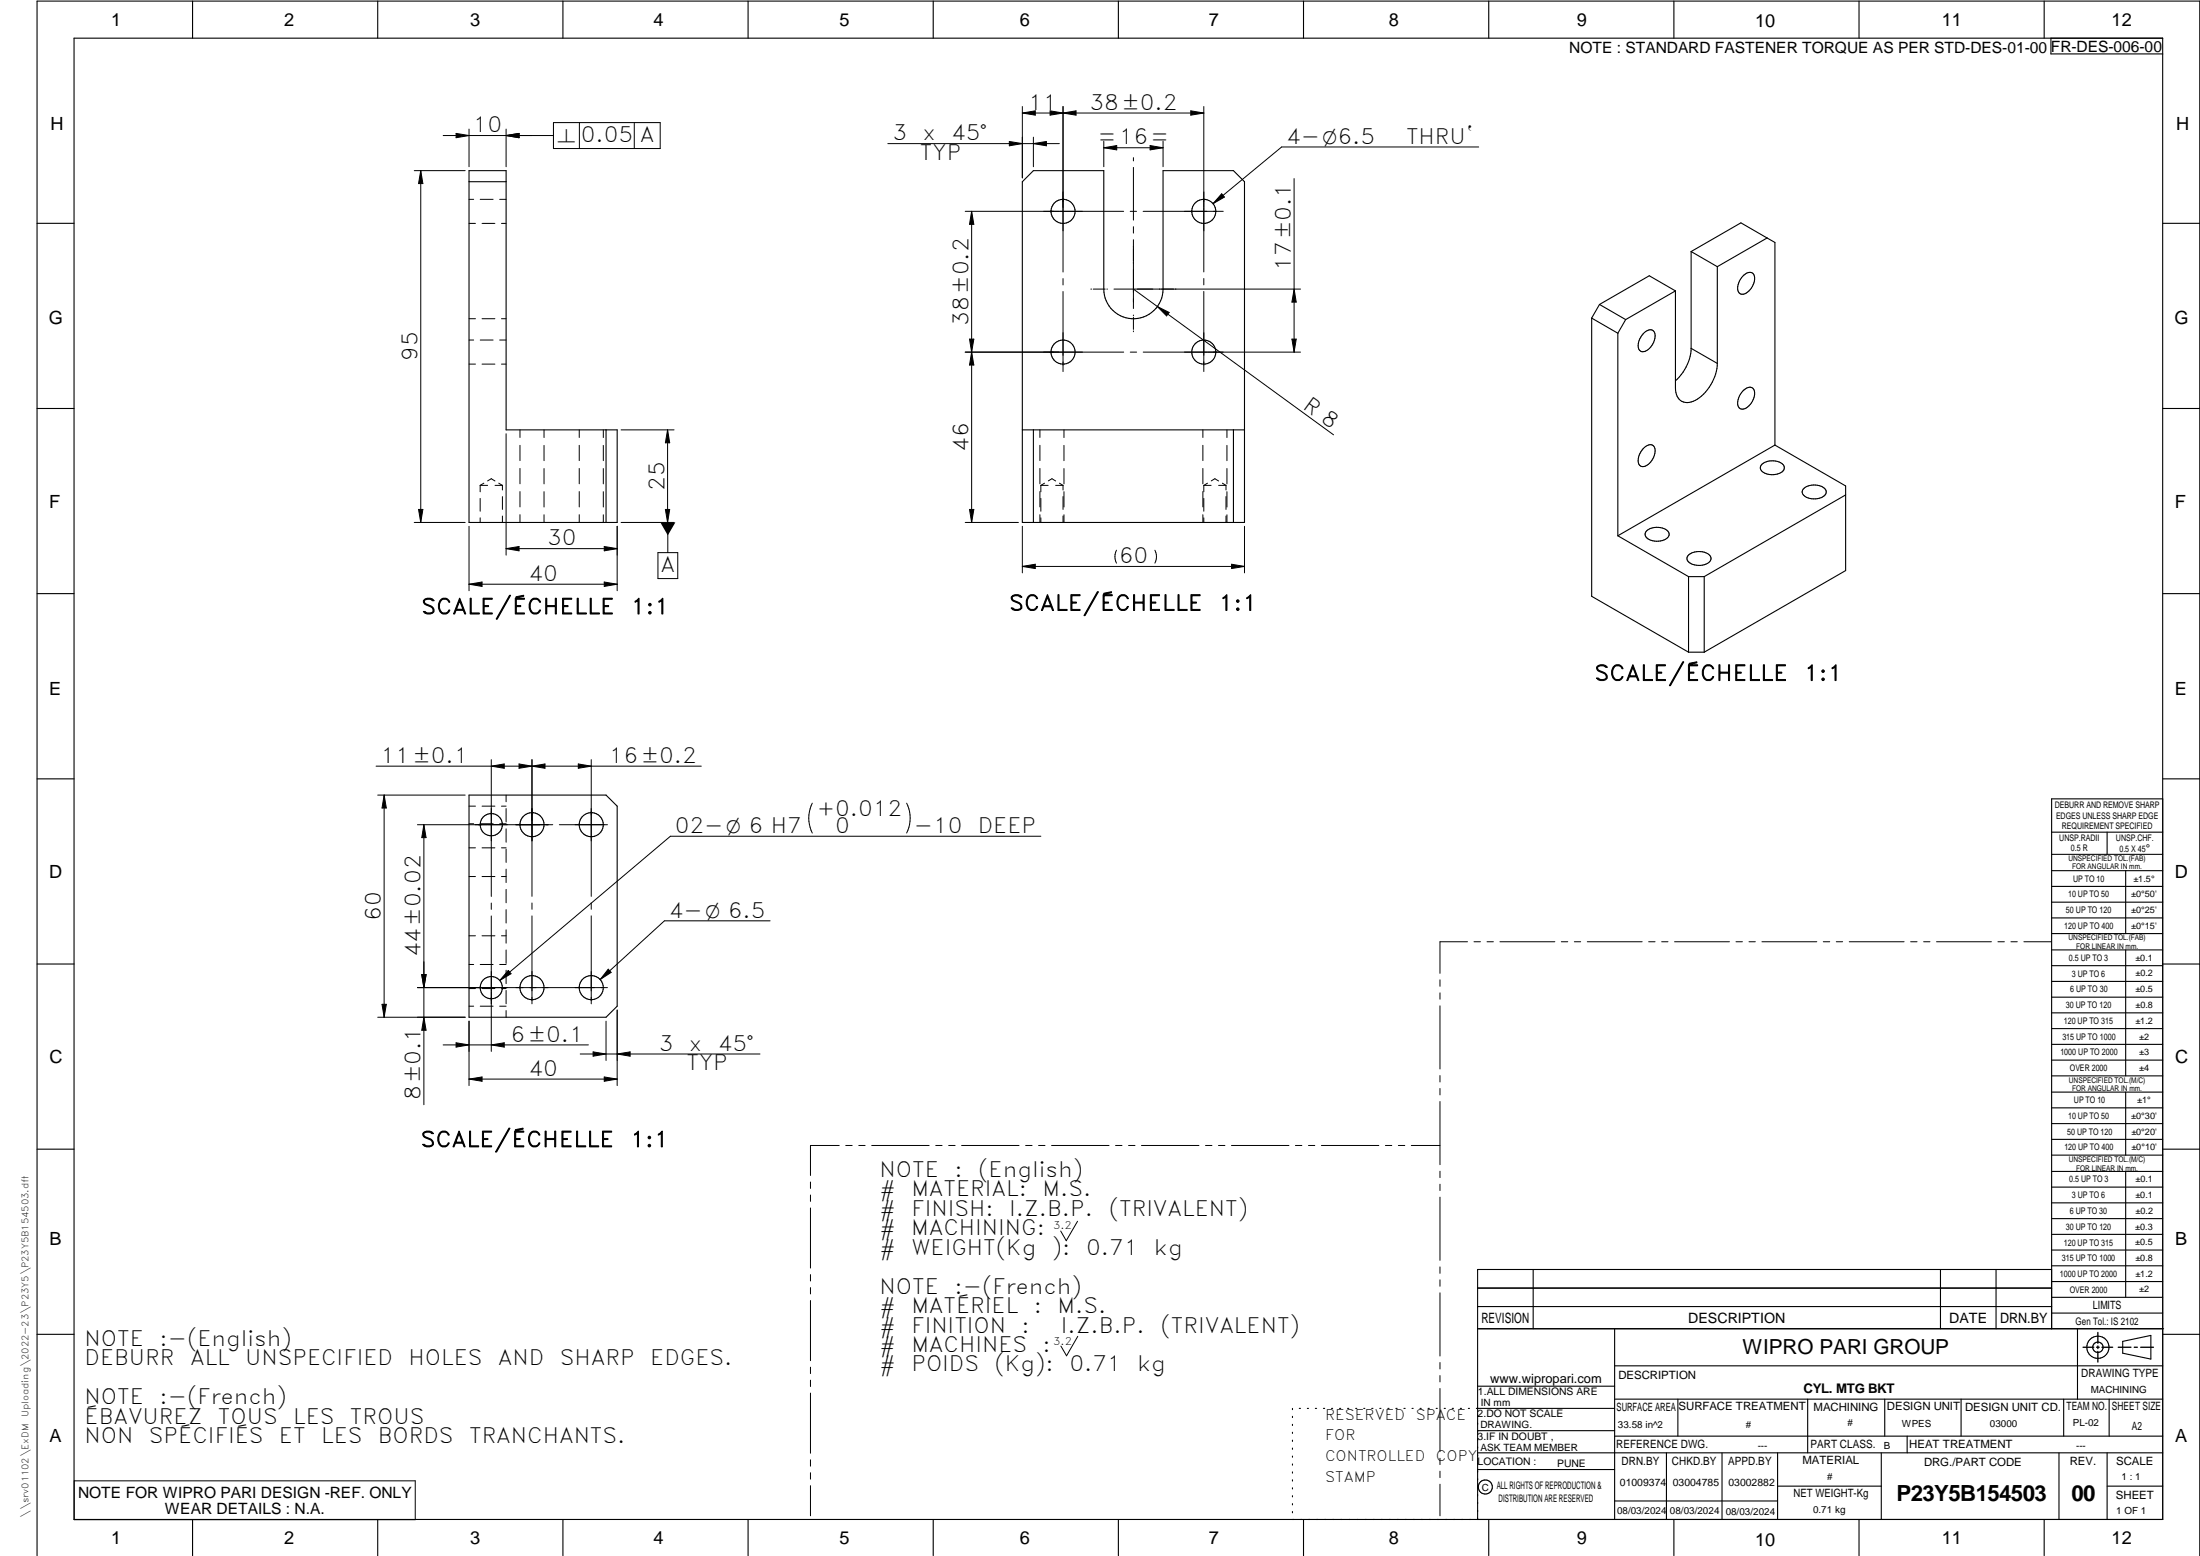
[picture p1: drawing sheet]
<svg xmlns="http://www.w3.org/2000/svg" width="594mm" height="420mm" viewBox="0 0 594 420" stroke-linecap="round" stroke-linejoin="round" font-family="sans-serif">
<g fill="none" stroke="#000" stroke-width=".3">
<path d="M20 10.3h564v400h-564zM52 .3v10M102 .3v10M152 .3v10M202 .3v10M252 .3v10M302 .3v10M352 .3v10M402 .3v10M452 .3v10M502 .3v10M552 .3v10"/>
<path d="M553.8 10.3v4.3h30.2M126.7 46.1h10v70h30v25h-40zM126.7 49.1h10M279.1 46.1h19v32a8 8 0 0 0 8 8 8 8 0 0 0 8-8v-32h19l3 3v92h-60v-92zM10 60.3h10M452.4 78.5l-7-4-13.5 7.7M452.4 78.5l-13.4 7.8M452.4 78.5v26.2a3.3 3.3 0 0 0 4.3 3.8 11.8 11.8 0 0 0 7-10.4M456.7 67.9v26.2M456.7 67.9l7 4.1M463.7 72v26.1M470.6 74.6a1.97 1.97 0 0 1 2.9-.6 4.2 4.2 0 0 1-3 5.5 1.7 1.7 0 0 1-1.1-2.6l.3-1z"/>
<path d="M477.2 64.3l2.1 1.2v54.7M477.2 64.3l-13.5 7.7M477.2 64.3l-7.1-4.1-13.4 7.7M584 60.3h10M429.8 85.9v75.1l26.2 15.1M429.8 85.9l7.1 4.1M431.9 82.2l-2.1 3.7M431.9 82.2l7.1 4.1M436.9 90v54.7M439 86.3l-2.1 3.7M444 89.8a1.63 1.63 0 0 1 2.8 0 4.4 4.4 0 0 1-3.2 5.2 1.54 1.54 0 0 1-1.2-2.2l.4-1.4zM456.7 94.1a12.6 12.6 0 0 1-4.3 8.7"/>
<path d="M456.7 94.1l7 4M10 110.3h10M163.7 116.1v25M276.1 116.1h60M279.1 116.1v25M333.1 116.1v25M470.6 105.6a1.98 1.98 0 0 1 2.9-.6 4.2 4.2 0 0 1-3 5.5 1.7 1.7 0 0 1-1.1-2.6l.3-1zM584 110.3h10M444 120.8a1.63 1.63 0 0 1 2.8 0 4.4 4.4 0 0 1-3.2 5.2 1.54 1.54 0 0 1-1.2-2.1l.4-1.5zM475.8 125.3a4.5 4.5 0 0 1 5.9 .4 1.56 1.56 0 0 1-1.3 2.1 4.2 4.2 0 0 1-5-1v-.6zM479.3 120.2l19.1 11v22.9l-38.2 22M479.3 120.2l-42.4 24.5"/>
<path d="M486.9 132.1a4.4 4.4 0 0 1 6.1 .1 1.56 1.56 0 0 1-1.2 2.2 4.3 4.3 0 0 1-5.1-1.1v-.6zM498.4 133.6l-38.2 22.1M436.9 144.7l19.1 11M444.7 143.3a4.5 4.5 0 0 1 5.9 .4 1.56 1.56 0 0 1-1.3 2.1 4.2 4.2 0 0 1-5-1.1l-.1-.6zM456 155.7v20.4M456 155.7h4.2M456.1 149.8a4.5 4.5 0 0 1 5.8 .4 1.55 1.55 0 0 1-1.3 2.1 4.3 4.3 0 0 1-5-1v-1zM460.2 155.7v20.4M10 160.3h10M456 176.1h4.2M584 160.3h10M10 210.3h10"/>
<path d="M126.7 214.7h37l3 3v54l-3 3h-37zM584 215.7h-30v143.1M584 210.3h10M554 230.7h30M554 224.7h30M554 235.1h30M554 239.4h30M569 224.7v6M574 235.1v17M554 243.6h30M554 247.9h30M554 252.1h30"/>
<path d="M554 256.5h30M574 256.5v34M10 260.3h10M554 260.8h30M554 265h30M554 269.3h30M554 273.5h30M554 277.7h30M584 260.3h10M554 282h30M554 286.3h30M554 290.5h30"/>
<path d="M554 294.9h30M554 299.1h30M574 294.9v17M10 310.3h10M554 303.4h30M554 307.7h30M554 311.9h30M554 316.3h30M574 316.3v34M584 310.3h10M554 320.5h30M554 324.8h30"/>
<path d="M554 329.1h30M554 333.3h30M554 337.5h30M399 358.8h185.3M399 352.8h155M399 347.8h155M414 342.8v16M436 358.8v51.5M524 342.8v16M539 342.8v16M554 342.8h-155v67.5M554 341.8h30"/>
<path d="M554 346.1h30M554 350.3h30M554 354.6h30M561 358.8v19M10 360.3h10M399 374.3h37M436 368.8h148M436 377.8h148M453.1 377.8v10M488.1 377.8v14.5M508.9 377.8v10M529.6 377.8v10"/>
<path d="M557.3 377.8v10M569.5 377.8v10M573.2 362.2l7.6-1.6v6.4l-7.6-1.6zM584 360.3h10M349 380.3v.3M349 382.4v.4M349 384.6v.3M349 386.7v.4M349 388.9v.3M349 391v.4M349 393.2v.3M349 395.3v.3"/>
<path d="M349 397.4v.4M349 399.6v.3M350.9 380.3h.3M353 380.3h.3M355.2 380.3h.3M357.4 380.3h.3M359.6 380.3h.3M361.7 380.3h.3M363.9 380.3h.3M366.1 380.3h.3M368.3 380.3h.3M370.4 380.3h.3"/>
<path d="M372.6 380.3h.3M374.8 380.3h.3M376.9 380.3h.4M379.1 380.3h.3M381.3 380.3h.3M383.4 380.3h.4M385.6 380.3h.4M387.8 380.3h.3M390 380.3h.3M392.1 380.3h.4M394.3 380.3h.4M396.5 380.3h.3"/>
<path d="M399 396.8h37M399 392.3h185M399 386.3h37M436 387.8h148M436 380.3h-37.3M450 392.3v18M465 392.3v18M480 392.3v18M508 392.3v18M515 387.8v4.5M556 392.3v18M569 392.3v18"/>
<path d="M52 410.3v9.8M102 410.3v9.8M152 410.3v9.8M202 410.3v9.8M252 410.3v9.8M302 410.3v9.8M349 401.7v.4M349 403.9v.3M349 406v.4M349 408.2v.3M352 410.3v9.8M402 410.3v9.8"/>
<path d="M436 405.3h44M452 410.3v9.8M480 401.3h28M502 410.3v9.8M552 410.3v9.8M569 401.3h15M10 420.1v-419.8h584v419.8"/>
<circle cx="287.1" cy="57.1" r="3.2"/>
<circle cx="325.1" cy="57.1" r="3.2"/>
<circle cx="287.1" cy="95.1" r="3.3"/>
<circle cx="325.1" cy="95.1" r="3.2"/>
<circle cx="132.7" cy="222.7" r="3"/>
<circle cx="143.7" cy="222.7" r="3.2"/>
<circle cx="159.7" cy="222.7" r="3.2"/>
<circle cx="132.7" cy="266.7" r="3"/>
<circle cx="143.7" cy="266.7" r="3.3"/>
<circle cx="159.7" cy="266.7" r="3.3"/>
<circle cx="566.5" cy="363.8" r="1.4"/>
<circle cx="566.5" cy="363.8" r="3"/>
<circle cx="401.1" cy="401.5" r="1.91"/>
</g>
<g fill="none" stroke="#000" stroke-width=".27">
<path d="M119.7 36.6h29.8M123.2 36l3.5 .6-3.5 .6zM126.7 34.9v10.1M136.7 34.9v10.1M136.7 36.6l3.5-.6v1.2zM149.5 33.1h28.8v7h-28.8zM156.5 33.1v7M171.3 33.1v7M239.7 38.8h46.4M272.6 38.2l3.5 .6-3.5 .6zM276.1 30.5h49M276.1 28.8v19.2"/>
<path d="M276.1 30.5l3.5-.6v1.2zM279.1 37v8M279.1 38.8l3.5-.6v1.2zM283.6 29.9l3.5 .6-3.5 .6zM287.1 30.5l3.5-.6v1.2zM287.1 28.8v44.6M298.1 38.1v6.9M298.1 39.9l3.5-.6v1.2zM298.1 39.9h16M310.6 39.3l3.5 .6-3.5 .6zM314.1 38.1v6.9M321.6 29.9l3.5 .6-3.5 .6z"/>
<path d="M325.1 28.8v44.6M399.3 39.7h-53.2l-18.5 15.3M111.9 46.1h13.7M113.6 46.1v95M113.6 46.1l.6 3.5h-1.2zM126.7 53.8h1.2M129.7 53.8h3.5M134.9 53.8h1.8M262.4 57.1l.6 3.5h-1.2zM262.4 57.1v84M303.4 57.1h-42.8M305.2 57.1h1.7"/>
<path d="M306.1 42.6v.9M306.1 45.2v14.2M308.7 57.1h21.6M329.9 52.3l.7 .9-3 1.8zM349.5 48.2v46.9M126.7 60.3h1.7M130.2 60.3h3.4M135.4 60.3h1.3M287.1 75.2v1.7M287.1 78.7v21.6M294.6 78.1h.2M295.2 78.1h3.2"/>
<path d="M298.9 78.1h.2M300.8 78.1h50.4M306.1 61.2v1.7M306.1 64.7v18.6M306.1 78.1l54 39.3M325.1 75.2v1.7M325.1 78.7v21.6M349.5 78.1l.5 3.5h-1.1zM126.7 98.3h1.7M126.7 86.1h1.7M126.7 91.8h1.2M129.7 91.8h3.5"/>
<path d="M130.2 98.3h3.4M130.2 86.1h3.4M134.9 91.8h1.8M135.4 98.3h1.3M135.4 86.1h1.3M261.8 91.6h1.2l-.6 3.5zM262.4 95.1l.6 3.5h-1.2zM303.4 95.1h-42.8M305.2 95.1h1.7M306.1 85.1v.2M306.1 85.7v3.2M306.1 89.4v.2"/>
<path d="M308.7 95.1h42.5M312.5 82.8l3.2 1.6-.7 .9zM348.9 91.6h1.1l-.5 3.5zM136.7 117.1v32.8M140.4 116.1v2M146.9 116.1v2.1M156.4 116.1v2M162.9 116.1v2.1M167.7 116.1h14.3M180.3 116.1l.5 3.5h-1.1zM180.3 116.1v25M280.8 116.1v2"/>
<path d="M287.3 116.1v2.1M324.8 116.1v2M331.3 116.1v2.1M113 137.6h1.2l-.6 3.5zM129.7 131.1v1.7M129.7 134.6v3.4M129.7 139.8v1.3M129.7 131.1h2M130.7 130.5l-1 .6M131.7 129.9l1-.6 1 .6M133.7 131.1h2M134.7 130.5l1 .6"/>
<path d="M135.7 131.1v1.2M135.7 134.1v3.5M135.7 139.3v1.8M140.4 120.2v4.2M140.4 126.5v4.1M140.4 132.7v4.2M140.4 139v2.1M146.9 120.3v4.1M146.9 126.5v4.2M146.9 132.8v4.1M146.9 139v2.1M156.4 120.2v4.2"/>
<path d="M156.4 126.5v4.1M156.4 132.7v4.2M156.4 139v2.1M162.9 120.3v4.1M162.9 126.5v4.2M162.9 132.8v4.1M162.9 139v2.1M179.7 137.6h1.1l-.5 3.5zM261.8 137.6h1.2l-.6 3.5zM280.8 120.2v4.2M280.8 126.5v4.1M280.8 132.7v4.2"/>
<path d="M280.8 139v2.1M281.1 131.1h1.9M281.1 131.1v1.7M281.1 134.6v3.4M281.1 139.8v1.3M282.1 130.5l-1 .6M283.1 129.9l1-.6 1 .6M285.1 131.1h2M286.1 130.5l1 .6M287.1 131.1v1.2M287.1 134.1v3.5M287.1 139.3v1.8"/>
<path d="M287.3 120.3v4.1M287.3 126.5v4.2M287.3 132.8v4.1M287.3 139v2.1M324.8 120.2v4.2M324.8 126.5v4.1M324.8 132.7v4.2M324.8 139v2.1M325.1 131.1h1.9M325.1 131.1v1.7M325.1 134.6v3.4M325.1 139.8v1.3"/>
<path d="M326.1 130.5l-1 .6M327.1 129.9l1-.6 1 .6M329.1 131.1h2M330.1 130.5l1 .6M331.1 131.1v1.2M331.1 134.1v3.5M331.1 139.3v1.8M331.3 120.3v4.1M331.3 126.5v4.2M331.3 132.8v4.1M331.3 139v2.1M111.9 141.1h13.7"/>
<path d="M126.7 142.1v17.4M126.7 157.8l3.5-.6v1.1zM126.7 157.8h40M136.7 148.1h30M136.7 148.1l3.5-.5v1.1zM163.2 147.6l3.5 .5-3.5 .6zM163.2 157.2l3.5 .6-3.5 .5zM166.7 142.1v17.4M167.7 141.1h14.3M177.7 149.2h5.3v7h-5.3zM180.3 141.1v8.1M260.6 141.1h14.4"/>
<path d="M276.1 142.1v12.6M276.1 153h60M276.1 153l3.5-.6v1.1zM301.5 148.6l-.4 1.7 .4 1.8M311.9 148.6l.4 1.7-.4 1.8M332.6 152.4l3.5 .6-3.5 .5zM336.1 142.1v12.6M101.6 206.9h87.8M102 214.7h23.6M103.7 214.7v60M103.7 214.7l.6 3.5h-1.1zM126.7 217.7h1.7"/>
<path d="M130.2 217.7h3.4M132.7 206.9l3.5-.6v1.2zM132.7 205.1v37M135.4 217.7h1.3M136.7 214.7v1.8M136.7 218.3v3.7M140.2 206.3l3.5 .6-3.5 .6zM143.7 205.1v36.9M143.7 206.9l3.5-.6v1.2zM156.2 206.3l3.5 .6-3.5 .6zM159.7 205.1v36.9M219.3 216.9a9 9 0 0 0 0 8"/>
<path d="M244.8 216.9a9 9 0 0 1 0 8M112.7 222.7h36.6M114.5 222.7v75.6M114.5 222.7l.6 3.5h-1.2zM126.7 236.7h1.7M126.7 228.9h1.7M126.7 222.4h1.2M129.7 222.4h3.5M130.2 236.7h3.4M130.2 228.9h3.4M134.9 222.4h1.8M135.4 236.7h1.3"/>
<path d="M135.4 228.9h1.3M136.7 223.8v3.6M136.7 229.3v3.6M136.7 234.7v3.6M164 222.7h-13M281.1 225.8h-100.1l-46 39M126.7 252.7h1.7M130.2 252.7h3.4M132.7 243.8v1.8M132.7 247.3v36.6M135.4 252.7h1.3M136.7 240.2v3.6"/>
<path d="M136.7 245.6v3.6M136.7 251.1v3.6M136.7 256.5v3.6M143.7 243.8v1.7M143.7 247.3v23.8M159.7 243.8v1.7M159.7 247.3v23.8M208 248.6h-28.6l-17.3 15.9M396.3 254.3h-7.5v8.5M398 254.3h1.8M401.5 254.3h1.8M405 254.3h14.9"/>
<path d="M421.6 254.3h1.7M425.1 254.3h1.7M428.6 254.3h14.8M445.2 254.3h1.7M448.7 254.3h1.7M452.2 254.3h14.8M468.8 254.3h1.7M472.3 254.3h1.7M475.8 254.3h14.8M492.4 254.3h1.7M495.9 254.3h1.7M499.4 254.3h14.8"/>
<path d="M515.9 254.3h1.8M519.4 254.3h1.8M522.9 254.3h14.9M539.5 254.3h1.7M543 254.3h1.7M546.5 254.3h7.4M102 274.7h23.6M103.2 271.2h1.1l-.6 3.5zM112.7 266.7h51.3M113.9 263.2h1.2l-.6 3.5zM114.5 274.7l.6 3.5h-1.2zM126.7 275.7v17.4"/>
<path d="M126.7 266.9h1.7M126.7 271.7h1.2M126.7 260.4h1.2M129.7 271.7h3.5M129.7 260.4h3.5M130.2 266.9h3.4M134.9 271.7h1.8M134.9 260.4h1.8M135.4 266.9h1.3M136.7 262v3.6M136.7 267.4v3.6M136.7 272.9v1.8"/>
<path d="M137.3 262l.7 .9-3 1.9zM163.7 275.7v10.7M164.2 261.7l.8 .9-2.9 1.9zM166.7 272.7v20.4M388.8 264.6v1.7M388.8 268.1v1.7M388.8 271.6v17M119.7 282.2h39.2M123.2 281.6l3.5 .6-3.5 .5zM126.7 291.4l3.5-.6v1.2zM126.7 291.4h40M132.7 282.2l3.5-.6v1.1z"/>
<path d="M156.7 284.6h48.5M160.2 284l3.5 .6-3.5 .6zM163.2 290.8l3.5 .6-3.5 .6zM166.7 284.6l3.5-.6v1.2zM388.8 290.4v1.8M388.8 293.9v1.8M388.8 297.4v17.1M218.9 319.2v1.7M226.6 309.3h-7.7v8.1M228.4 309.3h1.7M231.9 309.3h1.7M235.4 309.3h15.5"/>
<path d="M252.7 309.3h1.7M256.2 309.3h1.7M259.7 309.3h15.5M277 309.3h1.7M280.5 309.3h1.7M284 309.3h15.5M301.2 309.3h1.8M304.8 309.3h1.7M308.2 309.3h15.6M325.5 309.3h1.8M329 309.3h1.8M332.5 309.3h15.6"/>
<path d="M349.8 309.3h1.8M353.3 309.3h1.7M356.8 309.3h15.5M374.1 309.3h1.7M377.6 309.3h1.7M381.1 309.3h7.7M388.8 316.3v1.7M388.8 319.8v1.7M218.9 322.7v1.7M218.9 326.2v16.2M291 329.8l-3.1 5.2-1.5-2.6M388.8 323.3v17"/>
<path d="M218.9 344.2v1.7M218.9 347.7v1.7M218.9 351.2v16.2M388.8 342.1v1.7M388.8 345.6v1.7M388.8 349.1v17.1M218.9 369.2v1.7M218.9 372.7v1.7M218.9 376.2v16.2M291 360.8l-3 5.3-1.5-2.6M388.8 367.9v1.8M388.8 371.4v1.7"/>
<path d="M388.8 374.9v17.1M20 399.9h92.1v10.5h-92.1zM218.9 394.2v1.7M218.9 397.7v1.7M388.8 393.8v1.7M388.8 397.3v1.7M218.9 401.2v8.1M388.8 400.8v8.5"/>
</g>
<path d="M566.5 359.8v2.9M562.5 363.8h2.9M566.1 363.8h.8M566.5 363.5v.7M566.5 364.9v2.9M567.6 363.8h2.9M572 363.8h3.4M576.3 363.8h.9M578.1 363.8h3.4" fill="none" stroke="#000" stroke-width=".36"/>
<g fill="#000">
<path d="M123.2 36l3.5 .6-3.5 .6zM136.7 36.6l3.5-.6v1.2zM272.6 38.2l3.5 .6-3.5 .6zM276.1 30.5l3.5-.6v1.2zM279.1 38.8l3.5-.6v1.2zM283.6 29.9l3.5 .6-3.5 .6zM287.1 30.5l3.5-.6v1.2zM298.1 39.9l3.5-.6v1.2zM310.6 39.3l3.5 .6-3.5 .6zM321.6 29.9l3.5 .6-3.5 .6zM113.6 46.1l.6 3.5h-1.2zM329.9 52.3l.7 .9-3 1.8z"/>
<path d="M262.4 57.1l.6 3.5h-1.2zM262.4 95.1l.6 3.5h-1.2zM261.8 91.6h1.2l-.6 3.5zM312.5 82.8l3.2 1.6-.7 .9zM349.5 78.1l.5 3.5h-1.1zM348.9 91.6h1.1l-.5 3.5zM180.3 116.1l.5 3.5h-1.1zM113 137.6h1.2l-.6 3.5zM179.7 137.6h1.1l-.5 3.5zM261.8 137.6h1.2l-.6 3.5zM126.7 157.8l3.5-.6v1.1zM136.7 148.1l3.5-.5v1.1z"/>
<path d="M163.2 147.6l3.5 .5-3.5 .6zM163.2 157.2l3.5 .6-3.5 .5zM178.3 141.1h4.1l-2.1 3.5zM276.1 153l3.5-.6v1.1zM332.6 152.4l3.5 .6-3.5 .5zM103.7 214.7l.6 3.5h-1.1zM132.7 206.9l3.5-.6v1.2zM140.2 206.3l3.5 .6-3.5 .6zM143.7 206.9l3.5-.6v1.2zM156.2 206.3l3.5 .6-3.5 .6zM114.5 222.7l.6 3.5h-1.2zM103.2 271.2h1.1l-.6 3.5z"/>
<path d="M113.9 263.2h1.2l-.6 3.5zM114.5 274.7l.6 3.5h-1.2zM137.3 262l.7 .9-3 1.9zM164.2 261.7l.8 .9-2.9 1.9zM123.2 281.6l3.5 .6-3.5 .5zM126.7 291.4l3.5-.6v1.2zM132.7 282.2l3.5-.6v1.1zM160.2 284l3.5 .6-3.5 .6zM163.2 290.8l3.5 .6-3.5 .6zM166.7 284.6l3.5-.6v1.2z"/>
</g>
<g font-size="6">
<text x="512.1" y="405.2">P23Y5B154503</text>
<text x="559.4" y="405.2">00</text>
</g>
<g font-size="5.7">
<text x="277.6" y="29.7">11</text>
<text x="294.2" y="29.7">38±0.2</text>
<text x="127.7" y="35.7">10</text>
<text x="156.8" y="38.4">0.05 A</text>
<text x="241" y="37.9">3</text>
<text x="249.1" y="37.9">x</text>
<text x="256.9" y="37.9">45°</text>
<text x="296.5" y="39">=16=</text>
<text x="347.3" y="38.8">4-O6.5</text>
<text x="379.7" y="38.8">THRU`</text>
<text x="248.4" y="43.2">TYP</text>
<text x="348.6" y="73.2" transform="rotate(-90 348.6 73.2)">17±0.1</text>
<text x="261.5" y="87.9" transform="rotate(-90 261.5 87.9)">38±0.2</text>
<text x="112.7" y="97.5" transform="rotate(-90 112.7 97.5)">95</text>
<text x="351.6" y="110.1" transform="rotate(36 351.6 110.1)">R 8</text>
<text x="261.5" y="122" transform="rotate(-90 261.5 122)">46</text>
<text x="179.4" y="132.5" transform="rotate(-90 179.4 132.5)">25</text>
<text x="147.7" y="147.3">30</text>
<text x="178.4" y="154.5">A</text>
<text x="302.1" y="152.1">60</text>
<text x="142.7" y="156.9">40</text>
<text x="113.8" y="165.8">SCALE/ÉCHELLE</text>
<text x="170.3" y="165.8">1:1</text>
<text x="272.5" y="164.8">SCALE/ÉCHELLE</text>
<text x="329.1" y="164.8">1:1</text>
<text x="430.6" y="183.8">SCALE/ÉCHELLE</text>
<text x="487.1" y="183.8">1:1</text>
<text x="102.8" y="206">11±0.1</text>
<text x="164.4" y="206">16±0.2</text>
<text x="220.6" y="220.4">+0.012</text>
<text x="182.3" y="224.9">02-O 6 H7</text>
<text x="225.5" y="224.9">0</text>
<text x="246.8" y="224.9">-10</text>
<text x="264" y="224.9">DEEP</text>
<text x="102.9" y="248.6" transform="rotate(-90 102.9 248.6)">60</text>
<text x="180.7" y="247.8">4-O 6.5</text>
<text x="113.6" y="258.5" transform="rotate(-90 113.6 258.5)">44±0.02</text>
<text x="137.9" y="281.3">6±0.1</text>
<text x="177.9" y="283.7">3</text>
<text x="186" y="283.7">x</text>
<text x="193.8" y="283.7">45°</text>
<text x="142.7" y="290.5">40</text>
<text x="185.4" y="289">TYP</text>
<text x="113.6" y="297.1" transform="rotate(-90 113.6 297.1)">8±0.1</text>
<text x="113.6" y="309.7">SCALE/ÉCHELLE</text>
<text x="170.2" y="309.7">1:1</text>
<text x="237.5" y="317.8">NOTE</text>
<text x="257.7" y="317.8">:</text>
<text x="264.2" y="317.8">(English)</text>
<text x="237.5" y="323.1">#</text>
<text x="246.1" y="323.1">MATERIAL:</text>
<text x="281.5" y="323.1">M.S.</text>
<text x="237.5" y="328.3">#</text>
<text x="246.1" y="328.3">FINISH:</text>
<text x="272.5" y="328.3">I.Z.B.P.</text>
<text x="299.4" y="328.3">(TRIVALENT)</text>
<text x="237.5" y="333.6">#</text>
<text x="246.1" y="333.6">MACHINING:</text>
<text x="237.5" y="338.8">#</text>
<text x="246.1" y="338.8">WEIGHT(Kg</text>
<text x="284" y="338.8">):</text>
<text x="293.3" y="338.8">0.71</text>
<text x="311.6" y="338.8">kg</text>
<text x="237.5" y="349.3">NOTE</text>
<text x="257.7" y="349.3">:-(French)</text>
<text x="237.5" y="354.6">#</text>
<text x="237.5" y="359.8">#</text>
<text x="246.1" y="354.6">MATÉRIEL</text>
<text x="246.1" y="359.8">FINITION</text>
<text x="275.9" y="359.8">:</text>
<text x="279.2" y="354.6">:</text>
<text x="285.6" y="354.6">M.S.</text>
<text x="286.5" y="359.8">I.Z.B.P.</text>
<text x="313.4" y="359.8">(TRIVALENT)</text>
<text x="22.9" y="363.4">NOTE</text>
<text x="43" y="363.4">:-(English)</text>
<text x="237.5" y="365.1">#</text>
<text x="246.1" y="365.1">MACHINES</text>
<text x="281.6" y="365.1">:</text>
<text x="22.9" y="368.7">DEBURR</text>
<text x="51.3" y="368.7">ALL</text>
<text x="66.2" y="368.7">UNSPECIFIED</text>
<text x="110.3" y="368.7">HOLES</text>
<text x="134.5" y="368.7">AND</text>
<text x="151.2" y="368.7">SHARP</text>
<text x="175.6" y="368.7">EDGES.</text>
<text x="237.5" y="370.3">#</text>
<text x="246.1" y="370.3">POIDS</text>
<text x="268.6" y="370.3">(Kg):</text>
<text x="288.8" y="370.3">0.71</text>
<text x="307.1" y="370.3">kg</text>
<text x="22.9" y="379.2">NOTE</text>
<text x="43.1" y="379.2">:-(French)</text>
<text x="22.9" y="384.4">ÉBAVUREZ</text>
<text x="22.9" y="389.7">NON</text>
<text x="40.2" y="389.7">SPÉCIFIÉS</text>
<text x="58.8" y="384.4">TOUS</text>
<text x="75.3" y="389.7">ET</text>
<text x="79.1" y="384.4">LES</text>
<text x="86.7" y="389.7">LES</text>
<text x="94.5" y="384.4">TROUS</text>
<text x="102.1" y="389.7">BORDS</text>
<text x="126.7" y="389.7">TRANCHANTS.</text>
</g>
<text font-size="5.6" x="470.5" y="365.5">WIPRO PARI GROUP</text>
<text font-size="5.4" x="150.6" y="38.4">n</text>
<g font-size="4.9">
<text x="30" y="7">1</text>
<text x="76.7" y="7">2</text>
<text x="127" y="7">3</text>
<text x="176.5" y="7">4</text>
<text x="226.7" y="7">5</text>
<text x="275.4" y="7">6</text>
<text x="326.4" y="7">7</text>
<text x="375" y="7">8</text>
<text x="425.8" y="7">9</text>
<text x="473.9" y="7.4">10</text>
<text x="524.3" y="7">11</text>
<text x="570.2" y="7">12</text>
<text x="13.6" y="35.2">H</text>
<text x="587.6" y="35.2">H</text>
<text x="13.2" y="87.5">G</text>
<text x="587.2" y="87.5">G</text>
<text x="13.3" y="137.1">F</text>
<text x="587.3" y="137.1">F</text>
<text x="13.3" y="187.6">E</text>
<text x="587.3" y="187.6">E</text>
<text x="13.3" y="237">D</text>
<text x="587.3" y="237">D</text>
<text x="13.4" y="287.1">C</text>
<text x="587.4" y="287.1">C</text>
<text x="13.4" y="336.3">B</text>
<text x="587.4" y="336.3">B</text>
<text x="13.4" y="389.3">A</text>
<text x="587.4" y="389.3">A</text>
<text x="30" y="417">1</text>
<text x="76.7" y="417">2</text>
<text x="127" y="417">3</text>
<text x="176.5" y="417">4</text>
<text x="226.7" y="417">5</text>
<text x="275.4" y="417">6</text>
<text x="326.4" y="417">7</text>
<text x="375" y="417">8</text>
<text x="425.8" y="417">9</text>
<text x="473.9" y="417.4">10</text>
<text x="524.3" y="417">11</text>
<text x="570.2" y="417">12</text>
</g>
<g font-size="4.2">
<text x="423.7" y="14.3">NOTE : STANDARD FASTENER TORQUE AS PER STD-DES-01-00</text>
<text x="553.8" y="14">FR-DES-006-00</text>
<text x="21.1" y="404.4">NOTE FOR WIPRO PARI DESIGN -REF. ONLY</text>
<text x="44.5" y="408.9">WEAR DETAILS : N.A.</text>
</g>
<g font-size="3.9">
<text x="357.8" y="383.4">RESERVED</text>
<text x="382.3" y="383.4">SPACE</text>
<text x="357.8" y="388.9">FOR</text>
<text x="357.8" y="394.5">CONTROLLED</text>
<text x="387.8" y="394.5">COPY</text>
<text x="357.8" y="400.1">STAMP</text>
</g>
<g font-size="3.8">
<text x="400.1" y="357.1">REVISION</text>
<text x="455.9" y="357.1">DESCRIPTION</text>
<text x="526.4" y="357.1">DATE</text>
<text x="540.1" y="357.1">DRN.BY</text>
</g>
<text font-size="3.6" x="487" y="376.2">CYL. MTG BKT</text>
<text font-size="3.5" x="402.4" y="373.3">www.wipropari.com</text>
<g font-size="3.1">
<text x="565.2" y="353.5">LIMITS</text>
<text x="562" y="371.7">DRAWING TYPE</text>
<text x="437" y="372.3">DESCRIPTION</text>
<text x="436.5" y="380.9">SURFACE AREA</text>
<text x="453.3" y="380.9">SURFACE TREATMENT</text>
<text x="489.7" y="380.9">MACHINING</text>
<text x="509.5" y="380.9">DESIGN UNIT</text>
<text x="530.6" y="380.9">DESIGN UNIT CD.</text>
<text x="558" y="380.7">TEAM NO.</text>
<text x="570.3" y="380.7">SHEET SIZE</text>
<text x="575.6" y="386.1">A2</text>
<text x="436.4" y="391.1">REFERENCE DWG.</text>
<text x="437.9" y="395.5">DRN.BY</text>
<text x="451.5" y="395.5">CHKD.BY</text>
<text x="466.6" y="395.5">APPD.BY</text>
<text x="486.7" y="395.4">MATERIAL</text>
<text x="488.9" y="391">PART CLASS.</text>
<text x="515.6" y="391">HEAT TREATMENT</text>
<text x="519.6" y="395.9">DRG./PART CODE</text>
<text x="558.9" y="395.6">REV.</text>
<text x="571.4" y="395.6">SCALE</text>
<text x="484.3" y="404.3">NET WEIGHT-Kg</text>
<text x="571.4" y="404.7">SHEET</text>
</g>
<text font-size="3" x="579.5" y="230.1">°</text>
<g font-size="2.8">
<text x="284.4" y="332">3.2</text>
<text x="560.5" y="357.7">Gen Tol.: IS 2102</text>
<text x="284.4" y="363.1">3.2</text>
<text x="399.1" y="376.7">1.ALL DIMENSIONS ARE</text>
<text x="399" y="382.7">2.DO NOT SCALE</text>
<text x="399" y="388.7">3.IF IN DOUBT ,</text>
<text x="399" y="395.5">LOCATION :</text>
<text x="420.5" y="396">PUNE</text>
<text x="437.4" y="401.3">01009374</text>
<text x="451.7" y="401.2">03004785</text>
<text x="466.7" y="401.3">03002882</text>
<text x="404.2" y="402">ALL RIGHTS OF REPRODUCTION &amp;</text>
<text x="404.7" y="405.4">DISTRIBUTION ARE RESERVED</text>
</g>
<g font-size="2.7">
<text x="564.6" y="376.2">MACHINING</text>
<text x="399.9" y="379.7">IN mm</text>
<text x="399.8" y="385.7">DRAWING.</text>
<text x="436.9" y="385.5">33.58 in^2</text>
<text x="471.4" y="385.6">#</text>
<text x="498.9" y="385.1">#</text>
<text x="513.6" y="385.3">WPES</text>
<text x="537.3" y="385.2">03000</text>
<text x="559.7" y="385.2">PL-02</text>
<text x="399.8" y="391.8">ASK TEAM MEMBER</text>
<text x="474.7" y="391.2">---</text>
<text x="508.7" y="391.2">B</text>
<text x="560.7" y="391.2">---</text>
<text x="493.4" y="399.6">#</text>
<text x="572.9" y="399.8">1 : 1</text>
<text x="400.1" y="402.5">C</text>
<text x="436.7" y="408.7">08/03/2024</text>
<text x="450.9" y="408.8">08/03/2024</text>
<text x="466" y="409">08/03/2024</text>
<text x="489.6" y="408.5">0.71 kg</text>
<text x="571.5" y="408.7">1 OF 1</text>
</g>
<g font-size="2.5">
<text x="559.2" y="229.9">0.5 R</text>
<text x="572.3" y="230.1">0.5 X 45</text>
<text x="559.4" y="323.5">3 UP TO 6</text>
<text x="558.9" y="327.8">6 UP TO 30</text>
<text x="557.8" y="332">30 UP TO 120</text>
</g>
<g font-size="2.4">
<text x="554.9" y="218.3">DEBURR AND REMOVE SHARP</text>
<text x="555.2" y="221.1">EDGES UNLESS SHARP EDGE</text>
<text x="556.1" y="227.2">UNSP.RADII</text>
<text x="556.8" y="223.8">REQUIREMENT SPECIFIED</text>
<text x="571.4" y="227">UNSP.CHF.</text>
<text x="559.8" y="238">UP TO 10</text>
<text x="576.1" y="238.1">±1.5°</text>
<text x="558.5" y="242.3">10 UP TO 50</text>
<text x="575.5" y="242.3">±0°50'</text>
<text x="557.4" y="250.8">120 UP TO 400</text>
<text x="557.9" y="246.5">50 UP TO 120</text>
<text x="575.5" y="250.8">±0°15'</text>
<text x="575.5" y="246.6">±0°25'</text>
<text x="558.7" y="259.4">0.5 UP TO 3</text>
<text x="559.5" y="263.7">3 UP TO 6</text>
<text x="576.6" y="259.4">±0.1</text>
<text x="576.6" y="263.7">±0.2</text>
<text x="559" y="268">6 UP TO 30</text>
<text x="576.6" y="268">±0.5</text>
<text x="557.9" y="272.2">30 UP TO 120</text>
<text x="576.6" y="272.2">±0.8</text>
<text x="556.9" y="280.7">315 UP TO 1000</text>
<text x="557.3" y="276.5">120 UP TO 315</text>
<text x="576.6" y="276.5">±1.2</text>
<text x="577.7" y="280.7">±2</text>
<text x="556.4" y="284.9">1000 UP TO 2000</text>
<text x="577.6" y="285">±3</text>
<text x="558.9" y="289.2">OVER 2000</text>
<text x="577.7" y="289.3">±4</text>
<text x="560" y="297.9">UP TO 10</text>
<text x="577.1" y="297.9">±1°</text>
<text x="558.5" y="302.1">10 UP TO 50</text>
<text x="575.5" y="302.2">±0°30'</text>
<text x="557.5" y="310.6">120 UP TO 400</text>
<text x="558.2" y="306.4">50 UP TO 120</text>
<text x="575.5" y="310.6">±0°10'</text>
<text x="575.5" y="306.4">±0°20'</text>
<text x="558.8" y="319.2">0.5 UP TO 3</text>
<text x="576.6" y="323.5">±0.1</text>
<text x="576.6" y="319.3">±0.1</text>
<text x="576.7" y="327.8">±0.2</text>
<text x="576.6" y="332">±0.3</text>
<text x="556.8" y="340.6">315 UP TO 1000</text>
<text x="557.3" y="336.3">120 UP TO 315</text>
<text x="576.6" y="336.3">±0.5</text>
<text x="576.6" y="340.6">±0.8</text>
<text x="556.2" y="344.8">1000 UP TO 2000</text>
<text x="576.6" y="344.8">±1.2</text>
<text x="558.9" y="349">OVER 2000</text>
<text x="577.7" y="349">±2</text>
<text x="7.7" y="382.7" transform="rotate(-90 7.7 382.7)">Uploading\2022-23\P23Y5\P23Y5B154503.dft</text>
<text x="7.7" y="409.9" transform="rotate(-90 7.7 409.9)">\\srv01102\ExDM</text>
</g>
<g font-size="2.1">
<text x="558.6" y="232.4">UNSPECIFIED TOL.(FAB)</text>
<text x="559.5" y="234.8">FOR ANGULAR IN mm.</text>
<text x="558.6" y="254">UNSPECIFIED TOL.(FAB)</text>
<text x="560.7" y="256.3">FOR LINEAR IN mm.</text>
<text x="558.7" y="292.4">UNSPECIFIED TOL.(M/C)</text>
<text x="559.6" y="294.7">FOR ANGULAR IN mm.</text>
<text x="558.7" y="313.8">UNSPECIFIED TOL.(M/C)</text>
<text x="560.6" y="316.2">FOR LINEAR IN mm.</text>
</g>
</svg>
